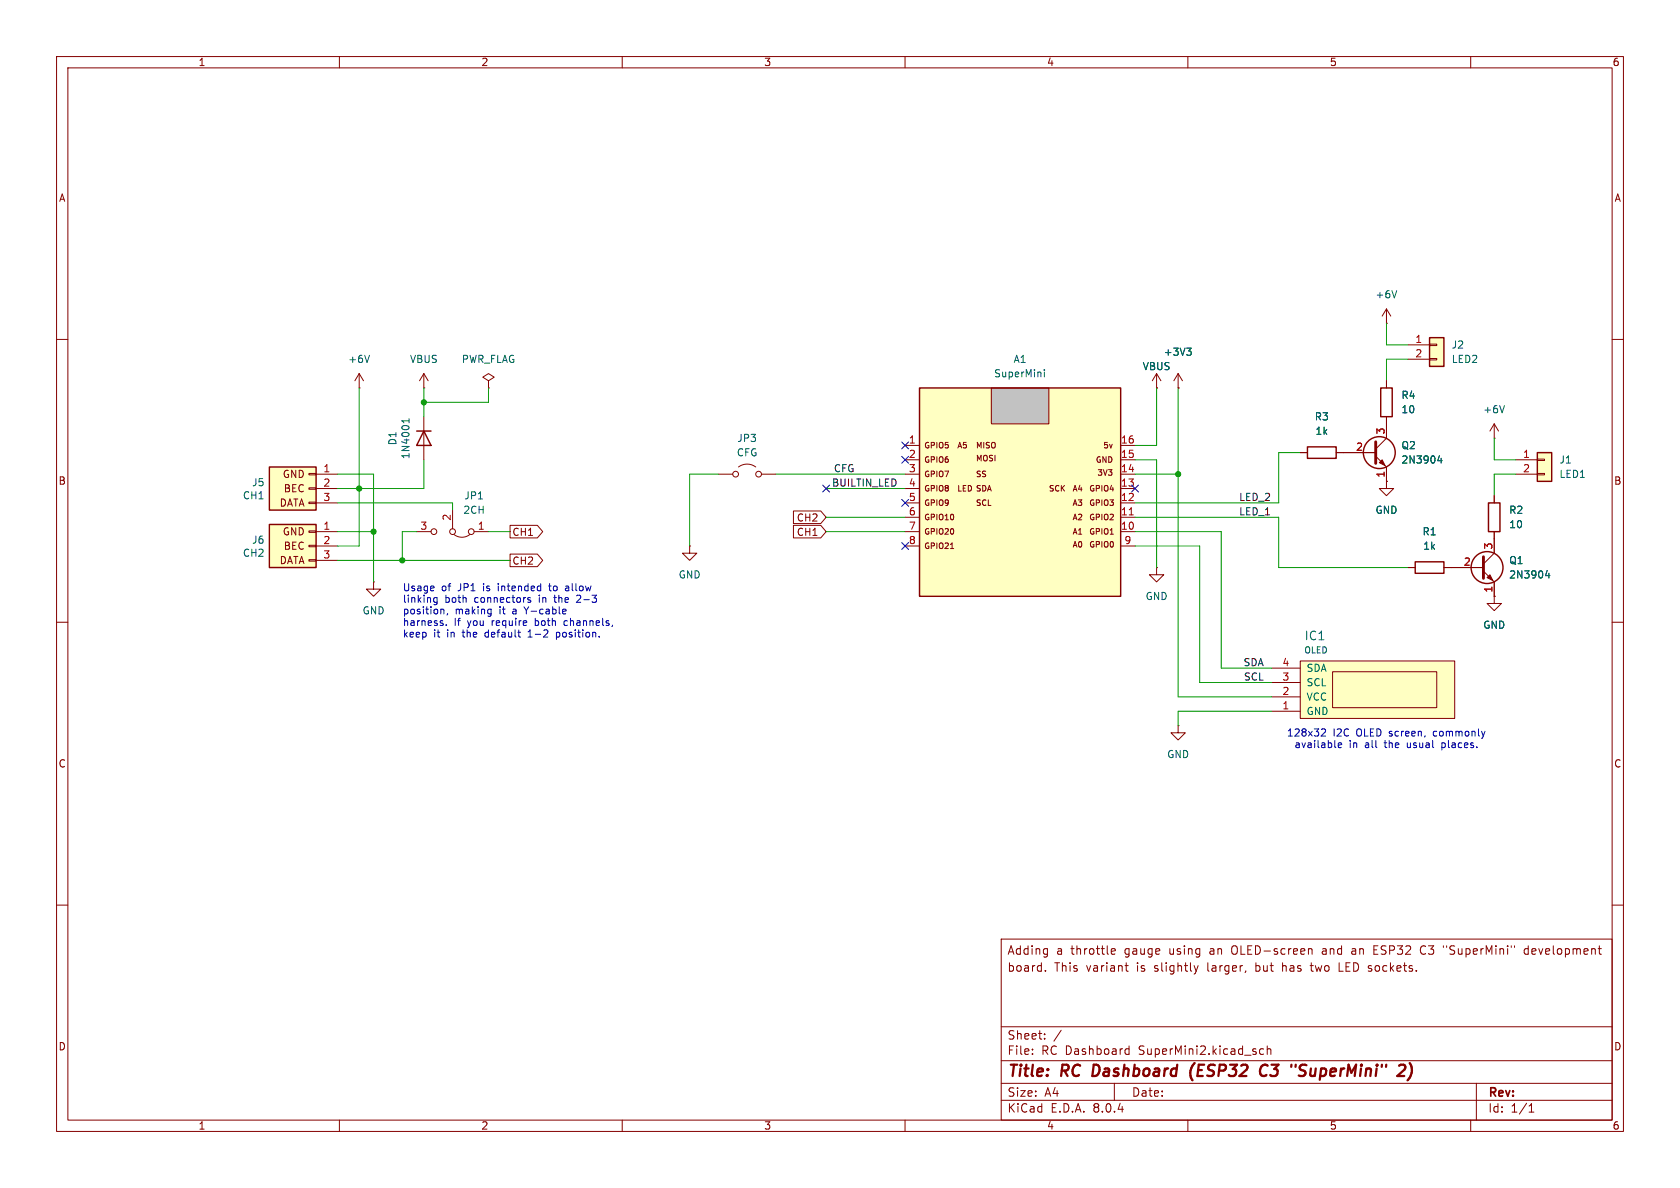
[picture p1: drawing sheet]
<svg xmlns="http://www.w3.org/2000/svg" width="297mm" height="210mm" viewBox="0 0 297 210" stroke-linecap="round" stroke-linejoin="round" font-family="sans-serif">
<g fill="none" stroke="#840000" stroke-width=".18">
<path d="M10 10h277v190h-277zM12 12h273v186h-273zM60 10v2M110 10v2M160 10v2M210 10v2M260 10v2M10 60h2M245.1 57.2h.1M245.1 54.6l-.8 1.3M245.1 54.6v2.6M245.1 54.6l.8 1.3"/>
<path d="M285 60h2M86.4 67.3l1-.6-1-.7-1.1 .7 1.1 .6v1.3M86.4 68.6h.1M204.5 68.6h.1M204.5 66l-.8 1.3M204.5 66v2.6M204.5 66l.7 1.3M10 110h2M66 102.9v1.2h1.3l-1.3 1.3-1.2-1.3h1.2M66 102.9h.1M285 110h2M10 160h2"/>
<path d="M285 160h2M177 166h108v32h-108zM184.8 171.6v.1M185 167.7l.2 .1M185.2 167.7l-.1 1.4M185.2 168.6l-.2 .1M196.5 168.2l.7-.1-.1-.3-.4-.1-.2 .2v.7h.6M198.9 170.7h.6M199.1 170.2v1.3l.4 .2M211.1 170.7l.4 1M211.5 171.7l-.2 .4M211.8 170.7l-.3 1"/>
<path d="M226.7 170.2v1.5M226.8 170.8h-.1M231.5 167.7l.4 .1 .1 .1v.8M231.6 170.7h.6M231.8 170.2v1.3l.2 .2M233.8 168.2v.4M236.7 170.2v1.5h.8M239.5 167.7l-.5 .1M239.5 168.1h-.3a.29 .29 0 0 0-.2 .3 .29 .29 0 0 0 .2 .3h.3M242.9 167.9h.5M243.6 167.2h-.7v1.5h.7M251.7 167.2a.76 .76 0 0 0-.6 .7 .76 .76 0 0 0 .6 .8"/>
<path d="M255.7 167.2v.3M270.2 167.8l-.5-.1-.2 .3v.4l.1 .2h.6M270.2 167.2v1.5M60 198v2M110 198v2M160 198v2M177 194.5h108M177 191.5h108M177 187.5h108M177 181.5h108M182.5 186.3v.1M182.5 185.5v.1"/>
<path d="M184.7 183.6v.1M184.7 182.8v.1M187.6 182.1l-1.3 2M197 191.5v3M199.2 185.4l.4 .1M199.6 184.9v1.5M199.6 186.3l-.4 .1M210 198v2M223.4 185.5l-.4-.1-.3 .3v.4l.1 .2h.6M224 185.5l.2-.1 .4 .1 .1 .9M224 184.9v1.5M260 198v2"/>
<path d="M261 191.5v6.5M270.3 196.6h.9M270.3 195.5l.4-.4v1.5"/>
</g>
<path d="M193.4 188.2l-.3 2h.5M211.2 187.9a2.35 2.35 0 0 0-.4 3.1M224.1 188.4a.88 .88 0 0 0-1 0 .88 .88 0 0 0-.4 1 .69 .69 0 0 0 .4 .7 .69 .69 0 0 0 .8-.1M229.8 189l.7 .3a.49 .49 0 0 1 .3 .5 .49 .49 0 0 1-.5 .4h-.4M231 188.3a.85 .85 0 0 0-1.1 .1l-.1 .2M249.2 187.9a2.32 2.32 0 0 1-.4 3.1" fill="none" stroke="#840000" stroke-width=".4"/>
<path d="M246.9 51.4l-.4 1.2" fill="none" stroke="#006464" stroke-width=".18"/>
<path d="M252.7 59.7h2.6v5.1h-2.6z" fill="#ffffc2"/>
<path d="M208.3 68.6h.1M208.3 66l-.8 1.3M208.3 66v2.6M208.3 66l.7 1.3M248.9 61h3.8M248.9 63.5h3.8M252.7 63.4h1.3v.2h-1.3zM252.7 60.8h1.3v.3h-1.3z" fill="none" stroke="#840000" stroke-width=".18"/>
<path d="M252.7 59.7h2.6v5.1h-2.6z" fill="none" stroke="#840000" stroke-width=".25"/>
<path d="M209.8 61.5h.8l-.4 .5M210.3 62l.3 .3v.3l-.3 .2" fill="none" stroke="#006464" stroke-width=".18"/>
<path d="M47.6 92.7h8.3v7.6h-8.3z" fill="#ffffc2"/>
<path d="M73.7 76.2h2.5M74.9 76.2l1.3 2.5h-2.5zM47.6 92.7h8.3v7.6h-8.3z" fill="none" stroke="#840000" stroke-width=".25"/>
<g fill="none" stroke="#840000" stroke-width=".18">
<path d="M63.5 68.6h.1M63.5 66l-.8 1.3M63.5 66v2.6M63.5 66l.8 1.3M74.9 68.6h.1M74.9 66v2.6M74.9 73.7v7.6M74.9 66l-.7 1.3M74.9 66l.8 1.3M54.6 98.9h1.3v.3h-1.3zM54.6 96.4h1.3v.2h-1.3zM54.6 93.9h1.3v.2h-1.3z"/>
<path d="M55.9 94h3.8M55.9 96.5h3.8M55.9 99.1h3.8"/>
</g>
<path d="M65.3 62.8l-.4 1.3M72.3 74v.7M72.3 74.4h-1.3l.4 .3" fill="none" stroke="#006464" stroke-width=".18"/>
<path d="M47.6 82.6h8.3v7.6h-8.3z" fill="#ffffc2"/>
<g fill="none" stroke="#840000" stroke-width=".25">
<path d="M231.1 79h5.1v2h-5.1zM244.1 68.6h2v5.1h-2zM47.6 82.6h8.3v7.6h-8.3z"/>
<circle cx="243.8" cy="80" r="2.82"/>
</g>
<g fill="none" stroke="#840000" stroke-width=".18">
<path d="M245.1 67.3v1.3M245.1 73.7v3.8l-1.9 1.9M264.2 77.5h.1M264.2 74.9l-.8 1.3M264.2 74.9v2.6M264.2 74.9l.7 1.3M54.6 88.8h1.3v.2h-1.3zM54.6 86.2h1.3v.3h-1.3zM54.6 83.7h1.3v.2h-1.3zM55.9 83.8h3.8M55.9 86.4h3.8M55.9 88.9h3.8"/>
<path d="M127 83.8h2.5M130.6 82.6a2.54 2.54 0 0 1 3 0M134.6 83.8h2.6M229.9 80h1.2M236.2 80h7M243.2 80.6l1.9 2v2.5"/>
<circle cx="130" cy="83.8" r=".51"/>
<circle cx="134.1" cy="83.8" r=".51"/>
</g>
<path d="M243.2 78.1v3.8" fill="none" stroke="#840000" stroke-width=".51"/>
<path d="M243.8 81.8l.5-.5 .6 1z" fill="#840000" stroke="#840000" stroke-width=".18"/>
<path d="M266 71.7l-.4 1.3M254.5 80.5l-.3 .9h.8M254.8 81v.9" fill="none" stroke="#006464" stroke-width=".18"/>
<path d="M162.6 68.6h35.5v36.8h-35.5z" fill="#ffffc2"/>
<path d="M175.3 68.6h10.1v6.3h-10.1z" fill="#c2c2c2"/>
<g fill="none" stroke="#840000" stroke-width=".25">
<path d="M162.6 68.6h35.5v36.8h-35.5zM250.2 99.3h5.1v2h-5.1zM263.1 88.9h2.1v5.1h-2.1z"/>
<circle cx="262.9" cy="100.3" r="2.82"/>
</g>
<g fill="none" stroke="#840000" stroke-width=".18">
<path d="M160 78.7h2.6M175.3 68.6h10.1v6.3h-10.1zM198.1 78.7h2.6M73.7 94h2.5M80 90.2v3.3M80.3 94.5a2.26 2.26 0 0 0 2.8 0M83.8 94h2.6M121.9 96.5v1.3h1.3l-1.3 1.3-1.3-1.3h1.3M121.9 96.5h.1M160 94h2.6M160 91.4h2.6M160 88.9h2.6"/>
<path d="M160 86.4h2.6M160 83.8h2.6M160 81.3h2.6M160 96.5h2.6M168 97h.6M198.1 94h2.6M198.1 91.4h2.6M198.1 88.9h2.6M198.1 86.4h2.6M198.1 83.8h2.6M198.1 81.3h2.6M198.1 96.5h2.6"/>
<path d="M245.1 85.1v1.3h1.3l-1.3 1.2-1.3-1.2h1.3M245.1 85.1h.1M264.2 94v3.8l-1.9 1.9M264.2 87.6v1.3M204.5 100.3v1.3h1.2l-1.2 1.3-1.3-1.3h1.3M204.5 100.3h.1M248.9 100.3h1.3M255.3 100.3h7M262.3 101l1.9 1.9v2.5M208.3 128.3v1.2h1.2l-1.2 1.3-1.3-1.3h1.3M208.3 128.3h.1"/>
<circle cx="76.7" cy="94" r=".51"/>
<circle cx="80" cy="94" r=".51"/>
<circle cx="83.3" cy="94" r=".51"/>
</g>
<path d="M199.6 91h.8" fill="none" stroke="#a90000" stroke-width=".18"/>
<path d="M184.6 65.3v.2M184.6 65.8v.8M273.5 100.8l-.3 1h.8M273.8 101.3v.9" fill="none" stroke="#006464" stroke-width=".18"/>
<path d="M262.3 98.4v3.8" fill="none" stroke="#840000" stroke-width=".51"/>
<path d="M262.9 102.1l.5-.5 .5 1z" fill="#840000" stroke="#840000" stroke-width=".18"/>
<path d="M271.8 80h2.5v5.1h-2.5z" fill="#ffffc2"/>
<path d="M268 81.3h3.8M268 83.8h3.8M271.8 83.7h1.2v.2h-1.2zM271.8 81.2h1.2v.2h-1.2zM264.2 105.4v1.3h1.2l-1.2 1.3-1.3-1.3h1.3M264.2 105.4h.1" fill="none" stroke="#840000" stroke-width=".18"/>
<path d="M271.8 80h2.5v5.1h-2.5z" fill="none" stroke="#840000" stroke-width=".25"/>
<path d="M229.9 116.8h27.3v10.2h-27.3z" fill="#ffffc2"/>
<g fill="none" stroke="#840000" stroke-width=".18">
<path d="M204.5 68.6h.1M208.3 68.6h.1M245.1 67.3v1.3M245.1 73.7v3.8M90.2 97.9h4.8l.9 1.2-.9 1.1h-4.8zM90.2 92.9h4.8l.9 1.1-.9 1.1h-4.8zM140.3 92.9h4.8l.9 1.1-.9 1.1h-4.8zM140.3 90.3h4.8l.9 1.1-.9 1.2h-4.8zM229.9 80h1.2M236.2 80h7M245.1 85.1h.1M245.1 82.6v2.5"/>
<path d="M264.2 87.6v1.3M264.2 94v3.8M224.8 118.1h5.1M229.9 116.8h27.3v10.2h-27.3zM235.6 118.7h18.4v6.4h-18.4zM248.9 100.3h1.3M255.3 100.3h7M264.2 105.4h.1M264.2 102.9v2.5M224.8 125.7h5.1M224.8 123.2h5.1M224.8 120.7h5.1"/>
</g>
<g fill="none" stroke="#0000c2" stroke-width=".18">
<path d="M77.3 105.6v1.1l-.2 .1M77.3 105.7l-.4-.1-.2 .3 .1 .5h.5M78.1 107.7l.4 .2v.6M78.9 110.5v.1M79.1 108.5l-.1 .2M86.5 107.7h.3M86.8 107.7v1l-.2 .3M86.8 108.5h-.3M93.4 112.6h.7M93.6 111.5l-.2 .2M93.8 105.7l-.3-.1-.2 .2 .1 .2 .4 .1v.3h-.5M97 103.6h.5"/>
<path d="M97.2 103.2v1.2M98.4 112.6h.3M98.4 111.8v1.2M98.7 111.8h-.3M99.6 107.7h.4l.1 .3-.6 .1M99.9 109.7l-.2 .3v.3l.2 .3M100 108.5h-.4M100.4 103.6l-.4 .1M100.4 104h-.3l-.2 .1 .1 .3h.4M102.1 105.2l-.2 .1M102.6 105.8l-.7 .7h.8M233.7 128.9l.4-.1 .2 .4-.7 .9h.7"/>
<path d="M236.6 131.7l.6-.1-.1-.2-.3-.1-.2 .2v.6h.5M254.9 131.3v1.3M254.9 132.1l.1 .1M262.5 129.3l-.3 .8"/>
</g>
<g fill="none" stroke="#009600" stroke-width=".18">
<path d="M245.1 57.2v3.8h3.8M63.5 68.6v27.9h-3.8M74.9 68.6v5.1M86.4 68.6v2.5h-11.5M204.5 68.6v10.1h-3.8M208.3 68.6v54.6h16.5M248.9 63.5h-3.8v3.8M264.2 77.5v3.8h3.8M59.7 88.9h20.3v1.3M59.7 94h6.3M59.7 99.1h30.5M59.7 83.8h6.3v19.1"/>
<path d="M73.7 94h-2.6v5.1M74.9 81.3v5.1h-15.2M86.4 94h3.8M127 83.8h-5.1v12.7M137.2 83.8h22.8M146 94h14M146 91.4h14M146 86.4h14M200.7 91.4h25.4v8.9h22.8M200.7 81.3h3.8v19M200.7 94h15.2v24.1h8.9M200.7 83.8h7.6"/>
<path d="M200.7 96.5h11.4v24.2h12.7M229.9 80h-3.8v8.9h-25.4M268 83.8h-3.8v3.8M224.8 125.7h-16.5v2.6"/>
</g>
<path d="M159.4 78.1l1.2 1.2M160.6 78.1l-1.2 1.2M145.4 85.8l1.3 1.2M146.7 85.8l-1.3 1.2M159.4 88.3l1.2 1.2M159.4 95.9l1.2 1.2M159.4 80.7l1.2 1.2M160.6 88.3l-1.2 1.2M160.6 95.9l-1.2 1.2M160.6 80.7l-1.2 1.2M200.1 85.8l1.2 1.2M201.3 85.8l-1.2 1.2" fill="none" stroke="#000084" stroke-width=".18"/>
<path d="M209.8 61.5h.8l-.4 .5M210.3 62l.3 .3v.3l-.3 .2M254.5 80.5l-.3 .9h.8M254.8 81v.9M273.5 100.8l-.3 1h.8M273.8 101.3v.9" fill="none" stroke="#006464" stroke-width=".18"/>
<g fill="#009600" stroke="#009600" stroke-width=".18">
<circle cx="71.1" cy="99.1" r=".46"/>
<circle cx="63.5" cy="86.4" r=".46"/>
<circle cx="74.9" cy="71.1" r=".46"/>
<circle cx="66" cy="94" r=".46"/>
<circle cx="208.3" cy="83.8" r=".46"/>
</g>
<g font-size="2.8" fill="#840000">
<text x="178" y="190.9">Title:</text>
<text x="187.7" y="190.9">RC</text>
<text x="194" y="190.9">Dashboard</text>
<text x="212" y="190.9">(ESP32</text>
<text x="225.2" y="190.9">C3</text>
<text x="231.4" y="190.9">&quot;SuperMini&quot;</text>
</g>
<text font-size="2.1" fill="#006464" x="230.6" y="113.4">IC1</text>
<g font-size="2.1" fill="#840000">
<text x="178" y="172">board.</text>
<text x="178" y="169">Adding</text>
<text x="186.4" y="172">This</text>
<text x="186.7" y="169">a</text>
<text x="189.4" y="169">throttle</text>
<text x="192.1" y="172">variant</text>
<text x="199" y="169">gauge</text>
<text x="201.1" y="172">is</text>
<text x="204.3" y="172">slightly</text>
<text x="207" y="169">using</text>
<text x="213.9" y="172">larger,</text>
<text x="214.3" y="169">an</text>
<text x="218.3" y="169">OLED-screen</text>
<text x="222.5" y="172">but</text>
<text x="227.4" y="172">has</text>
<text x="232.6" y="172">two</text>
<text x="234.5" y="169">and</text>
<text x="237.7" y="172">LED sockets.</text>
<text x="239.8" y="169">an</text>
<text x="243.8" y="169">ESP32</text>
<text x="252.3" y="169">C3</text>
<text x="256.5" y="169">&quot;SuperMini&quot;</text>
<text x="271" y="169">development</text>
<text x="178" y="184">Sheet:</text>
<text x="178" y="186.7">File:</text>
<text x="184.1" y="186.7">RC Dashboard</text>
<text x="201.5" y="186.7">SuperMini2.kicad_sch</text>
<text x="178" y="196.9">KiCad</text>
<text x="178" y="194.1">Size:</text>
<text x="184.7" y="194.1">A4</text>
<text x="185.7" y="196.9">E.D.A.</text>
<text x="193.3" y="196.9">8.0.4</text>
<text x="200" y="194.1">Date:</text>
<text x="263" y="194.3">Rev:</text>
<text x="263" y="196.9">Id:</text>
<text x="267.1" y="196.9">1/1</text>
</g>
<g font-size="1.8" fill="#840000">
<text x="35" y="11.9">1</text>
<text x="85" y="11.9">2</text>
<text x="135" y="11.9">3</text>
<text x="185" y="11.9">4</text>
<text x="235" y="11.9">5</text>
<text x="285" y="11.9">6</text>
<text x="10.3" y="35.9">A</text>
<text x="285.3" y="35.9">A</text>
<text x="10.3" y="85.9">B</text>
<text x="49.3" y="89.8">DATA</text>
<text x="49.9" y="84.7">GND</text>
<text x="50.1" y="87.2">BEC</text>
<text x="285.3" y="85.9">B</text>
<text x="49.9" y="94.9">GND</text>
<text x="90.5" y="94.9">CH1</text>
<text x="140.8" y="94.9">CH1</text>
<text x="140.8" y="92.4">CH2</text>
<text x="49.3" y="99.9">DATA</text>
<text x="50.1" y="97.4">BEC</text>
<text x="90.5" y="100">CH2</text>
<text x="10.3" y="135.9">C</text>
<text x="285.3" y="135.9">C</text>
<text x="10.3" y="185.9">D</text>
<text x="285.3" y="185.9">D</text>
<text x="35" y="199.9">1</text>
<text x="85" y="199.9">2</text>
<text x="135" y="199.9">3</text>
<text x="185" y="199.9">4</text>
<text x="235" y="199.9">5</text>
<text x="285" y="199.9">6</text>
</g>
<g font-size="1.8" fill="#006464">
<text x="243.1" y="52.9">+6V</text>
<text x="61.5" y="64.4">+6V</text>
<text x="72.4" y="64.4">VBUS</text>
<text x="81.5" y="64.4">PWR_FLAG</text>
<text x="179.1" y="64.4">A1</text>
<text x="201.9" y="65.6">VBUS</text>
<text x="205.6" y="63.1">+3V3</text>
<text x="256.6" y="61.8">J2</text>
<text x="256.6" y="64.4">LED2</text>
<text x="175.6" y="66.9">SuperMini</text>
<text x="247.7" y="70.7">R4</text>
<text x="232.3" y="74.5">R3</text>
<text x="232.5" y="77.1">1k</text>
<text x="247.7" y="73.3">10</text>
<text x="262.1" y="73.3">+6V</text>
<text x="70.3" y="78.8" transform="rotate(-90 70.3 78.8)">D1</text>
<text x="72.6" y="81.3" transform="rotate(-90 72.6 81.3)">1N4001</text>
<text x="130.2" y="80.9">CFG</text>
<text x="130.3" y="78.3">JP3</text>
<text x="247.7" y="79.6">Q2</text>
<text x="247.7" y="82.1">2N3904</text>
<text x="275.6" y="82.1">J1</text>
<text x="42.8" y="88.5">CH1</text>
<text x="44.5" y="86.2">J5</text>
<text x="82" y="88.5">JP1</text>
<text x="275.6" y="84.7">LED1</text>
<text x="81.8" y="91">2CH</text>
<text x="243.1" y="91">GND</text>
<text x="251.4" y="94.8">R1</text>
<text x="266.7" y="91">R2</text>
<text x="266.7" y="93.6">10</text>
<text x="42.8" y="98.6">CH2</text>
<text x="44.5" y="96.3">J6</text>
<text x="251.5" y="97.4">1k</text>
<text x="266.7" y="99.9">Q1</text>
<text x="119.9" y="102.5">GND</text>
<text x="202.4" y="106.3">GND</text>
<text x="266.7" y="102.5">2N3904</text>
<text x="64" y="108.8">GND</text>
<text x="262.1" y="111.4">GND</text>
<text x="230.9" y="119">SDA</text>
<text x="230.9" y="124.1">VCC</text>
<text x="230.9" y="121.5">SCL</text>
<text x="230.9" y="126.6">GND</text>
<text x="206.2" y="134.2">GND</text>
</g>
<g font-size="1.8" fill="#a90000">
<text x="250.1" y="60.7">1</text>
<text x="250.1" y="63.2">2</text>
<text x="244.9" y="76.9" transform="rotate(-90 244.9 76.9)">3</text>
<text x="57.1" y="83.6">1</text>
<text x="160.6" y="78.5">1</text>
<text x="160.6" y="81">2</text>
<text x="160.6" y="83.6">3</text>
<text x="198.1" y="83.6">14</text>
<text x="198.1" y="81">15</text>
<text x="198.1" y="78.5">16</text>
<text x="239.6" y="79.8">2</text>
<text x="269.2" y="81">1</text>
<text x="269.2" y="83.6">2</text>
<text x="57.1" y="86.1">2</text>
<text x="57.1" y="88.6">3</text>
<text x="160.6" y="86.1">4</text>
<text x="160.6" y="88.6">5</text>
<text x="198.1" y="88.6">12</text>
<text x="198.1" y="86.1">13</text>
<text x="244.9" y="84.5" transform="rotate(-90 244.9 84.5)">1</text>
<text x="57.1" y="93.7">1</text>
<text x="74.2" y="93.7">3</text>
<text x="79.8" y="92.1" transform="rotate(-90 79.8 92.1)">2</text>
<text x="84.4" y="93.7">1</text>
<text x="160.6" y="91.2">6</text>
<text x="160.6" y="93.7">7</text>
<text x="198.1" y="93.7">10</text>
<text x="198.1" y="91.2">11</text>
<text x="57.1" y="96.3">2</text>
<text x="57.1" y="98.8">3</text>
<text x="160.6" y="96.3">8</text>
<text x="198.7" y="96.3">9</text>
<text x="258.7" y="100.1">2</text>
<text x="263.9" y="97.2" transform="rotate(-90 263.9 97.2)">3</text>
<text x="263.9" y="104.8" transform="rotate(-90 263.9 104.8)">1</text>
<text x="226.6" y="117.9">4</text>
<text x="226.6" y="125.5">1</text>
<text x="226.6" y="122.9">2</text>
<text x="226.6" y="120.4">3</text>
</g>
<g font-size="1.8" fill="#0f0f0f">
<text x="147.3" y="83.6">CFG</text>
<text x="147" y="86.1">BUILTIN_LED</text>
<text x="219" y="88.6">LED_2</text>
<text x="219" y="91.2">LED_1</text>
<text x="219.7" y="117.8">SDA</text>
<text x="219.8" y="120.4">SCL</text>
</g>
<g font-size="1.8" fill="#0000c2">
<text x="71.1" y="104.6">Usage</text>
<text x="71.1" y="106.6">linking</text>
<text x="78" y="104.6">of</text>
<text x="78.6" y="106.6">both</text>
<text x="81.1" y="104.6">JP1</text>
<text x="84" y="106.6">connectors</text>
<text x="85.7" y="104.6">is</text>
<text x="88.5" y="104.6">intended</text>
<text x="95.6" y="106.6">in</text>
<text x="97.8" y="104.6">to</text>
<text x="98.5" y="106.6">the</text>
<text x="100.8" y="104.6">allow</text>
<text x="102.6" y="106.6">2-3</text>
<text x="71.1" y="108.7">position,</text>
<text x="71.1" y="110.7">harness.</text>
<text x="71.1" y="112.8">keep</text>
<text x="76.6" y="112.8">it</text>
<text x="79.1" y="112.8">in</text>
<text x="80.3" y="110.7">If</text>
<text x="80.5" y="108.7">making</text>
<text x="82.1" y="112.8">the</text>
<text x="82.8" y="110.7">you</text>
<text x="86.2" y="112.8">default</text>
<text x="87.2" y="110.7">require</text>
<text x="88.4" y="108.7">it</text>
<text x="90.9" y="108.7">a</text>
<text x="93.2" y="108.7">Y-cable</text>
<text x="94" y="112.8">1-2</text>
<text x="95" y="110.7">both</text>
<text x="99.2" y="112.8">position.</text>
<text x="100.4" y="110.7">channels,</text>
<text x="227.4" y="130.4">128x32</text>
<text x="235.7" y="130.4">I2C</text>
<text x="239.9" y="130.4">OLED screen,</text>
<text x="253.9" y="130.4">commonly</text>
<text x="228.7" y="132.4">available</text>
<text x="238.5" y="132.4">in</text>
<text x="241.4" y="132.4">all</text>
<text x="245.1" y="132.4">the</text>
<text x="249.2" y="132.4">usual</text>
<text x="255.5" y="132.4">places.</text>
</g>
<text font-size="1.5" fill="#006464" x="230.5" y="115.7">OLED</text>
<g font-size="1.4" fill="#840000">
<text x="163.3" y="79.5">GPIO5</text>
<text x="163.3" y="82">GPIO6</text>
<text x="169.1" y="79.5">A5</text>
<text x="172.4" y="79.5">MISO</text>
<text x="172.4" y="81.7">MOSI</text>
<text x="193.6" y="82">GND</text>
<text x="194.9" y="79.5">5v</text>
<text x="163.3" y="84.5">GPIO7</text>
<text x="163.3" y="87.1">GPIO8</text>
<text x="163.3" y="89.6">GPIO9</text>
<text x="169.1" y="87.1">LED SDA</text>
<text x="172.4" y="89.6">SCL</text>
<text x="172.4" y="84.5">SS</text>
<text x="185.3" y="87.1">SCK</text>
<text x="189.5" y="89.6">A3</text>
<text x="189.5" y="87.1">A4</text>
<text x="192.5" y="89.6">GPIO3</text>
<text x="192.5" y="87.1">GPIO4</text>
<text x="193.9" y="84.3">3V3</text>
<text x="163.3" y="92.2">GPIO10</text>
<text x="163.3" y="94.7">GPIO20</text>
<text x="189.5" y="94.7">A1</text>
<text x="189.5" y="92.2">A2</text>
<text x="192.5" y="94.7">GPIO1</text>
<text x="192.5" y="92.2">GPIO2</text>
<text x="163.3" y="97.2">GPIO21</text>
<text x="189.5" y="97">A0</text>
<text x="192.5" y="97">GPIO0</text>
</g>
</svg>
